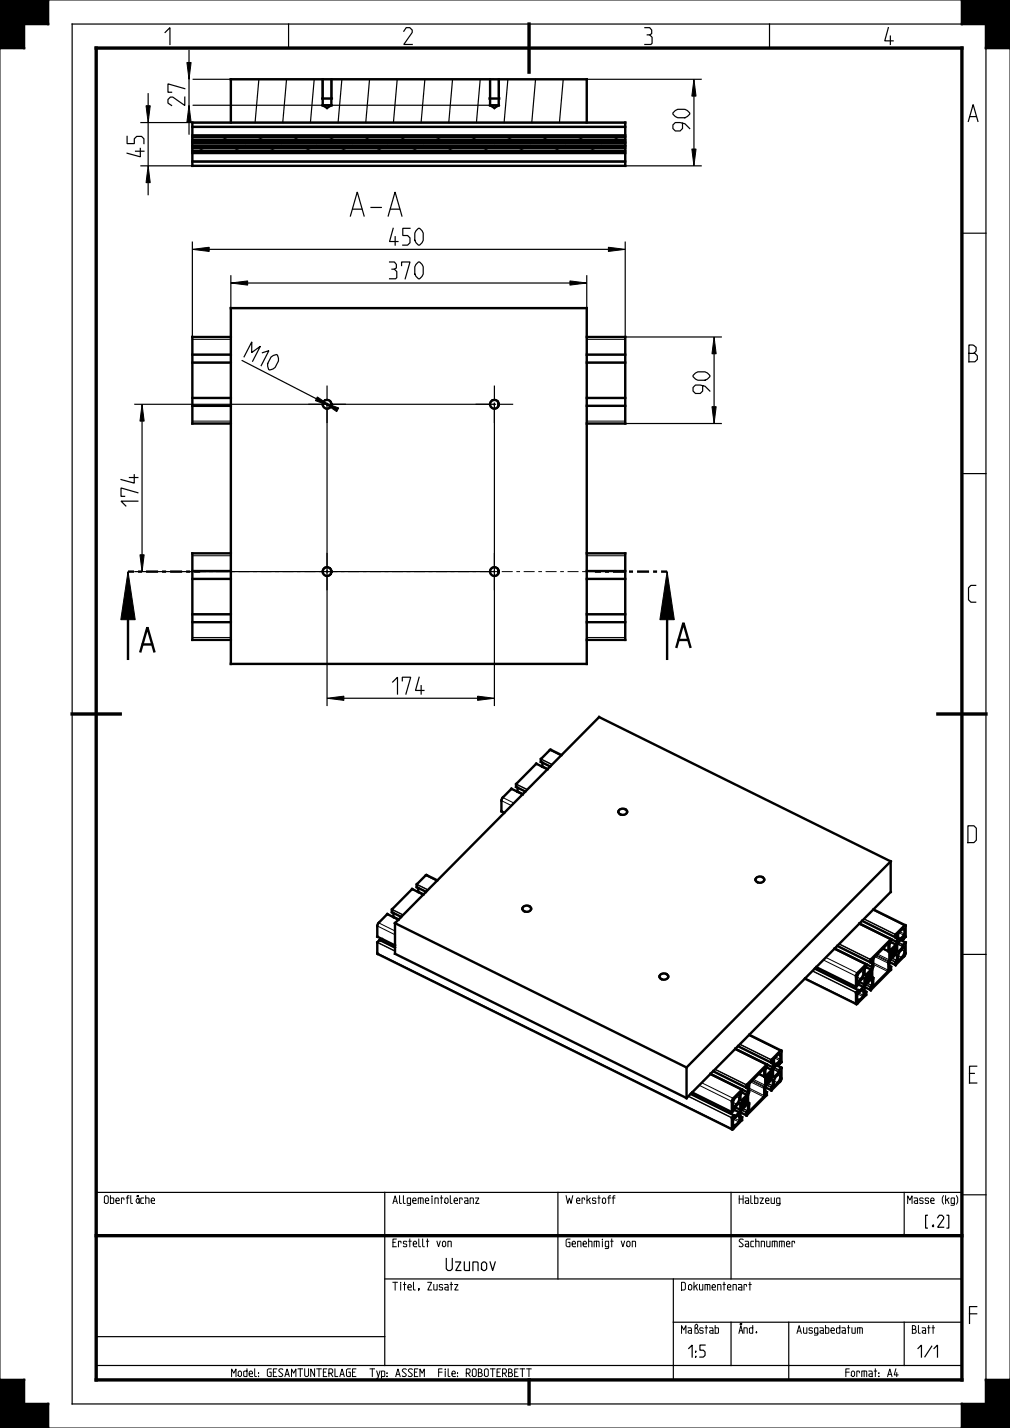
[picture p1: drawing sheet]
<svg xmlns="http://www.w3.org/2000/svg" width="210mm" height="297mm" viewBox="0 0 210 297" stroke-linecap="round" stroke-linejoin="round" font-family="sans-serif">
<path d="M0 0h10v5h-5v5h-5zM200 0h10v10h-5v-5h-5zM67.1 83.6l3.3 1.2-.4 .8zM66 82.6l2.9 1.9-3.3-1.2zM26.6 118.9l1.5 10h-3zM138.7 118.9l1.5 10h-3zM0 287h5v5h5v5h-10zM205 287h5v10h-10v-5h5z" fill="#000"/>
<g fill="none" stroke="#000" stroke-width=".21">
<path d="M0 0h10v5h-5v5h-5zM0 10v277M10 0h190M200 0h10v10h-5v-5h-5zM210 10v277M40 34.4h90M40 33.7h90M40 33.5h90M40 30.7h90M40 30.6h90M40 29.4h90M40 29.3h90"/>
<path d="M40 26.5h90M40 26.3h90M40 25.6h90M40 75.5h8M40 73.7h8M40 70.6h8M122 75.5h8M122 73.7h8M122 70.6h8M40 87.6h8M40 84.5h8M40 82.7h8"/>
<path d="M66 82.6l2.9 1.9-3.3-1.2zM67.1 83.6l3.3 1.2-.4 .8zM122 87.6h8M122 84.5h8M122 82.7h8M26.6 118.9l1.5 10h-3zM40 118.7h8M40 115.6h8M41.6 118.9h1.2M43.5 118.9h.8M45 118.9h2.3M48.1 118.9h.7"/>
<path d="M49.6 118.9h2.3M52.6 118.9h.8M54.2 118.9h2.2M57.2 118.9h.8M58.7 118.9h2.3M61.8 118.9h.7M63.3 118.9h2.3M66.3 118.9h.8M67.8 118.9h2.3M70.9 118.9h.7M72.4 118.9h2.3M75.4 118.9h.8"/>
<path d="M77 118.9h2.2M80 118.9h.8M81.5 118.9h2.3M84.6 118.9h.7M86.1 118.9h2.3M89.1 118.9h.8M90.6 118.9h2.3M93.7 118.9h.7M95.2 118.9h2.3M98.2 118.9h.8M99.8 118.9h2.2M102.8 118.9h.8"/>
<path d="M104.3 118.9h2.3M107.4 118.9h.7M108.9 118.9h2.3M111.9 118.9h.8M113.4 118.9h2.3M116.5 118.9h.7M118 118.9h2.3M121 118.9h.8M122 118.7h8M122 115.6h8M122.6 118.9h1.1M138.7 118.9l1.5 10h-3z"/>
<path d="M40 132.6h8M40 129.5h8M40 127.7h8M40 120.5h8M122 132.6h8M122 129.5h8M122 127.7h8M122 120.5h8M111.5 158.9l2.3 1.1M112.5 158.4l1.9 1M112.5 157.9l2.3 1.1M112.5 157.8l2.3 1.2"/>
<path d="M114.3 156l2.3 1.2M104.3 168.7l.6 .3M104.3 166.5l2 1.1M104.5 165.9l2.4 1.1M106.3 164.1l2.4 1.1M107.3 163.6l2 1M107.3 163.1l2.3 1.2M107.3 163l2.4 1.2M78.4 198.2l73.8 36.5M78.4 196l3.7 1.9M78.4 194.8l3.7 1.8M78.4 192.6l3.7 1.8"/>
<path d="M78.5 196l3.6 1.8M78.7 191.9l3.4 1.7M78.9 195.5l3.2 1.6M80.5 190.1l2.3 1.2M81.5 189.7l1.9 1M81.5 189.2l2.3 1.1M81.5 189.1l2.4 1.2M85.7 184.9l2.3 1.2M86.7 184.5l1.9 1M86.7 184l2.3 1.1M86.7 183.9l2.3 1.1M88.5 182.1l2.3 1.1"/>
<path d="M171.2 199.7l6.8 3.3M171.7 199.1l6.6 3.3M173.5 197.3l6.6 3.3M174.1 196.7l6.9 3.4M174.4 196.4l6.6 3.2M174.5 196.3l6.6 3.2M178.7 192.1l6.5 3.3M179.3 191.5l6.9 3.4M179.6 191.2l6.6 3.2M179.7 191.1l6.5 3.2M181.3 199.9h.1M181.5 189.3l6.5 3.2"/>
<path d="M181.9 199l2.8 1.3M182.1 198.8l2.7 1.3M182.3 198.6l2.6 1.3M182.5 198.4l2.4 1.3M183.5 197.3l1.4 .7M183.6 197.2l1.1 .5M184.6 196.2l.1 .1M185.1 199.7l1.1 .5M185.2 199h.1M185.2 199.5l1 .5M185.2 198.9l.2 .1M185.3 198l.6 .3"/>
<path d="M185.3 197.9l.7 .4M185.3 197.9l.8 .4M185.3 198.6l.2 .1M185.3 198.7h.2M185.5 199.3l1 .5M185.5 199.3l1 .4M185.6 197.7l.6 .3M185.6 197.6l.5 .3M185.9 197.3l.2 .1M186 197.3h.1M186.1 197l.1 .1M186.5 194.7h.1"/>
<path d="M186.6 196.4l1.2 .5M186.6 196.3l1.2 .6M186.7 199.7l.1 .1M186.7 194.9l.6 .3M186.7 196.1l1.1 .5M186.8 198.8l.7 .3M186.8 196l1 .5M186.9 194l1.1 .5M187.1 193.8l1 .5M187.2 195.5l1.1 .5M187.4 197.5l.7 .3M187.6 195.2l.2 .1"/>
<path d="M187.6 193.2l.5 .3M187.8 195h.1M188 197h.1M152.9 218.2l6.5 3.2M153.5 217.6l6.9 3.4M153.8 217.2l6.6 3.3M153.9 217.2l6.5 3.2M155.7 215.3l6.5 3.3M161.3 219.8l1 .5M161.8 219.3l.5 .2M167.4 203.5l10.6 5.2M168.9 202l9.1 4.5"/>
<path d="M169 201.9l9 4.5M169.4 201.5l9 4.5M169.7 201.1l8.3 4.1M178.2 207.7l.6 .2M178.2 204.2l.1 .1M178.2 203.2l.8 .4M178.3 206.7l1.1 .6M178.5 206.2v.1M178.5 206.5l1 .5M178.9 202l.6 .3M179.1 206l.4 .2M179.5 201.5h.1"/>
<path d="M179.8 206.2l.2 .1M179.8 206.5h.1M179.8 205.3l1.2 .6M180 204.9l1 .5M180.1 204.2l.1 .1M180.1 204.8l1 .5M180.1 204.1l.1 .1M180.1 203.2l.6 .3M180.1 203.1l.8 .4M180.1 203.8l.3 .1M180.2 203.9l.1 .1M180.3 204.5l1 .5"/>
<path d="M180.4 204.5l.9 .5M180.4 202.9l.7 .3M180.5 202.8l.4 .3M180.8 202.5l.1 .1M180.8 203.5l-.7-.3 .8 .3M180.8 202.5l.2 .1M180.9 202.2l.2 .1M181.4 203.3l.1 .1M181.6 204.9l.1 .1M181.6 200.6l3 1.5M181.6 200.2l3.1 1.6M184.9 201l.3 .1"/>
<path d="M184.9 201.3h.1M185 200.1l1.2 .6M143.1 228l9.1 4.5M143.6 227.5l9 4.5M143.9 227.2l8.3 4.1M145.4 225.7l6.8 3.4M145.9 225.2l6.6 3.2M147.7 223.4l6.5 3.2M148.3 222.8l6.9 3.4M148.6 222.4l6.6 3.3M148.7 222.4l6.6 3.2M152.4 233.7l.6 .3"/>
<path d="M152.4 230.3h.1M152.4 229.3l.8 .4M152.5 232.8l1.1 .5M152.7 232.3h.1M152.7 232.6l1 .5M153.1 228.1l.6 .3M153.3 232.1l.4 .2M153.6 227.5l.1 .1M154 232.3l.2 .1M154 232.6h.1M154 231.4l1.2 .6M154.2 230.9l1 .5"/>
<path d="M154.2 230.3h.2M154.3 230.8l1 .5M154.3 230.2l.1 .1M154.3 229.2l.7 .4M154.3 229.2l.8 .4M154.3 229.1l.8 .4M154.3 229.9l.3 .1M154.4 229.9l.1 .1M154.5 230.6l1 .5M154.5 230.5l1 .5M154.6 229l.7 .3M154.6 228.9l.5 .3"/>
<path d="M155 228.6l.1 .1M155 228.6h.1M155.1 228.3l.2 .1M155.5 226h.1M155.6 229.4l.1 .1M155.8 231l.1 .1M155.8 226.6l3 1.5M155.8 226.3l3.1 1.6M156.1 225l2.8 1.4M156.3 224.8l2.7 1.3M156.4 224.7l2.6 1.3M156.6 224.5l2.5 1.2"/>
<path d="M157.7 223.4l1.4 .7M157.8 223.3l1.1 .5M158.8 222.3l.1 .1M159.1 227l.3 .2M159.1 227.4h.1M159.1 226.1l1.3 .7M159.3 225.7l1.1 .5M159.4 225l.1 .1M159.4 225.6l1 .5M159.4 225l.2 .1M159.5 223.9l.8 .4M159.5 224.6l.2 .2"/>
<path d="M159.5 224.7l.2 .1M159.6 225.4l1.1 .5M159.7 225.3l1 .5M159.8 223.7l.6 .4M159.8 223.7l.5 .2M160.1 223.4l.2 .1M160.1 224.3l-.6-.3 .8 .4M160.2 223.3l.1 .1M160.3 223.1l.1 .1M160.7 220.8h.1M160.8 222.4l1.1 .6M160.8 222.4l1.2 .5"/>
<path d="M160.9 225.8l.1 .1M160.9 221l.6 .2M160.9 222.1l1.1 .6M160.9 224.8l.8 .4M161 222l1 .5M161 220l1.1 .6M161.4 221.6l1.1 .5M161.6 223.6l.7 .3M161.8 221.3l.2 .1M161.9 221.1h.1M162.2 223.1h.1M0 287h5v5h5v5h-10z"/>
<path d="M10 297h190M205 287h5v10h-10v-5h5z"/>
</g>
<g fill="none" stroke="#000" stroke-width=".5">
<path d="M0 0h10v5h-5v5h-5zM67.1 16.5v5.4M68.9 16.5v5.4M101.9 16.5v5.4M103.7 16.5v5.4M200 0h10v10h-5v-5h-5zM40 25.5h90v9h-90zM40 33.6h90M40 31.8h90M40 31.4h90M40 30.8h90M40 30.4h90"/>
<path d="M40 30.3h90M40 29.7h90M40 29.6h90M40 29.1h90M40 28.6h90M40 28.2h90M40 26.4h90M48 25.5v-9h74v9M67 20.5h2M67.1 21.9l.9 .5 .9-.5M67.1 21.9h1.8M101.8 20.5h2"/>
<path d="M101.9 21.9l.9 .5 .9-.5M101.9 21.9h1.8M40 75.4h8M40 73.8h8M48 70.1h-8v18h8M48 64.1h74v74h-74zM122 70.1h8v18h-8M122 75.4h8M122 73.8h8M40 84.4h8M40 82.8h8M122 84.4h8"/>
<path d="M122 82.8h8M26.6 118.9h1.3M28.7 118.9h.8M30.4 118.9h2.5M33.7 118.9h.8M35.4 118.9h2.5M38.7 118.9h.8M40 118.8h8M40.4 118.9h1.2M48 115.1h-8v18h8M122 115.1h8v18h-8M122 118.8h8"/>
<path d="M123.7 118.9h1.3M125.8 118.9h.8M127.5 118.9h2.5M130.8 118.9h.8M132.5 118.9h2.5M135.8 118.9h.8M137.5 118.9h1.2M26.6 128.9v8.1M29.2 135.5l1.4-5 1.5 5M29.7 134h1.9M40 129.4h8M40 127.8h8"/>
<path d="M40 120.4h8M122 129.4h8M122 127.8h8M122 120.4h8M138.7 128.9v8.1M140.7 134.5l1.4-5 1.4 5M141.1 133.1h2M111.5 158.9h.1M111.5 158.9l-4.2 4.2v.6l1.9 .9M111.5 158.8l2.3 1.2M112.8 159.4v.1M112.8 158.6v.8"/>
<path d="M112.8 159.4l1.1 .6M116.8 157l-2.4-1.1-1.9 1.9v.7l1.9 .9M104.3 168.7h.1M104.3 168.7l.6 .3M106.3 164.1h.1M106.3 164.1l-2 2.1v2.5M106.4 164.1l2.3 1.1-1.1-.6M107.6 164.6v.1M107.6 163.8v.8M128.8 168.5l.5-.3 .6 .1 .4 .2 .1 .5-.5 .4h-.8l-.5-.4zM185.2 179.2l-60.6-30.1-42.5 42.9M185.2 179.2l-42.5 42.8"/>
<path d="M185.2 179.2v6.3l-42.5 42.9M79.5 195.3l-.3 .3M81.5 189.7h.1M81.5 189.7l1.9 1M81.8 189.9v.8M81.8 190.7h.1M82.1 197.1l-3.2-1.6-.5 .5 .1 2.3 73.7 36.6M82.1 192v6.4l60.6 30M82.1 192l60.6 30M82.9 191.2l-2.4-1.1-1.8 1.9-.2 .5-.1 2.3 3.7 1.8M87 184.7v.8M87 185.5h.1"/>
<path d="M88 186l-2.3-1.1-4.2 4.2v.6M90.9 183.1l-2.3-1.1-1.9 1.9v.6l1.9 1M108.8 188.6l.5-.2h.6l.4 .3 .1 .4-.5 .5h-.8l-.5-.5zM157.3 182.6l.5-.3 .6 .1 .4 .3 .1 .4-.5 .4h-.8l-.5-.4zM173.5 197.3l7.8 3.9M174.1 196.7l6.9 3.5M178.7 192.1l7.8 3.8M179.2 191.5l7 3.5M181.3 199.9l-.3 .3M181.3 199.9h.1M181.3 199.9v1.3M181.6 189.1l6.6 3.3"/>
<path d="M183.6 197.3l1.2 .6M184.8 197.9l-.1-1.7-3.1 3.1v1.7l-.2 .6v1.7l.1 .1M184.8 197.9h.1M184.9 197.9h.1M184.9 197.9v1.8l-.2 .6-.1 1.7-3 3-.1-1.6M184.9 197.5l.3 .1M185.2 199h.1M185.2 198.1h.1M185.2 198.1h.1v.6M185.2 195.9l1.1 .6M185.2 195.3l-4.1 4.3-.1 .6M185.3 195.4h.1"/>
<path d="M185.3 195.4l-.1 .5-.3 .4v1.2l.3 .1M185.3 198.7h.1M185.3 198.7l-.1 .3M185.6 197.7l.5 .2M186.1 197.4v.5M186.1 197.9h.1M186.1 197.3h.1M186.2 197h-.1l-.9 1.1M186.2 198l-.8 1h-.2M186.2 197.9h.1M186.2 197h.1M186.2 197.1l-.1 .2"/>
<path d="M186.2 198h.1M186.2 197.1h.1M186.3 196.5l-1.1 1.1M186.5 194.7l-.3 .3M186.5 194.7h.1M186.5 194.7v1.2M186.5 195.9l-.2 .6M186.5 197.8l.3 .1M187.3 195.5l1 .5M187.5 193.3l.3-.2 .2 .1 .1 1.1-.8 .9-.4 .2-.2-.2v-1zM187.6 195.2l.2 .1M187.8 195.3v-.3a2.53 2.53 0 0 0-1.3 2.9h.3"/>
<path d="M188 197h.1v.8l-.2 .7-.3 .6-.8 .7 .1-1.5zM188.2 192.4l.1 2.4-.5 .5M188.2 192.4l-2 1.9v.7M188.3 196l-.5 .5v.4l-1 1M188.3 196h.1M188.3 196l-.1 2.6-2 2.1M137.3 202.7l.5-.2h.6l.4 .3 .1 .5-.5 .4h-.8l-.4-.4zM152.9 218.2l7.8 3.8M153.4 217.6l7 3.4M155.8 215.2l6.6 3.3M161.7 219.4l.3-.2 .2 .1v1.1l-.8 .9-.3 .1-.2-.2v-1zM162.4 218.5l.1 2.4-.5 .5"/>
<path d="M162.4 218.5l-2 1.9v.6M167.3 203.5l10.7 5.3M169.4 201.5l9.1 4.4M169.7 201.1l8.3 4.1M178 205.2h.1M178.5 204.8l1 .5M178.5 205.9v.3M178.5 205.9l-.5 .6v2.3M178.5 206.3h.1M178.6 204.2l1.1 .6M179 206.1l.3-.2 .2 .1v1.1l-.8 .9-.3 .1-.2-.2v-1zM179.4 201.5h.1v.8l-.1 .6-.4 .6-.8 .8 .2-1.5z"/>
<path d="M179.5 205.3l-1 1M179.7 204.8v-1.4l-.2-.1-1 1v.5l-.5 .4M179.7 204.8l-.2 .5M179.8 205.3l.2-.5 1.1-1.1 .2 .1v1.2l-.3 .3v.6M179.8 206.2l.3 .1M179.8 202.7l.2 .1M179.8 205.3v1.2M179.8 206.5h.1M179.8 205.3l1.2 .6M180 202.8l-.2-.1v-1.2l.3-.4v-.5l-2 2.1-.1 2.5M180 204.2h.1M180.1 204.2h.1"/>
<path d="M180 203.3l.2 .1M180 203.3h.1M180.1 203.3l.1 .1M180.1 206.3v.6l-2.1 1.9M180.1 206.3l-.3 .2M180.1 201.2l1 .5M180.2 203.4h.1M180.2 203.4v.5M180.2 203.9l-.1 .3M180.2 203.9h.1M180.4 202.9l.6 .2M180.9 203.1h.1"/>
<path d="M180.9 202.6h.1M180.9 202.6v.5M181 203.1l.1 .1M181 205.9h.1M181.1 202.3l-.2-.1-.8 1.1M181.1 203.2l-.9 1h-.1M181.1 202.3l-.2 .3M181.1 202.3h.1M181.1 205.9h-.1M181.1 203.2h.1M181.1 201.7l-1.1 1.1M181.3 201.2l-.2 .5"/>
<path d="M181.4 203.3l.1 .1M181.5 203.4h.1M184.9 200.9l.3 .2M184.9 201.3h.1M185 200.1l1.2 .6M185.2 201.1l-.3 .2M185.3 201.1h.1M185.3 201.1l-.1 .6-4.1 4.2M186.2 200.7h.1M186.2 200.7v-.6l.3-.4v-1.2h-.2l-1.1 1.1-.3 .5v1.2M142.7 222v6.4M143.6 227.5l9.1 4.5"/>
<path d="M143.9 227.2l8.3 4.1M147.7 223.4l7.8 3.8M148.3 222.8l6.9 3.4M152.2 231.3h.1M152.7 230.8l1 .5M152.7 232l-.5 .5v2.4M152.8 230.3l1.1 .5M153.2 232.1l.3-.2 .2 .1v1.2l-.8 .8-.3 .2-.2-.2v-1zM153.6 227.5h.1v.9l-.1 .6-.4 .6-.8 .8 .1-1.5zM153.7 231.3l-1 1v-.3M153.9 230.8v-1.3l-.2-.1-1 1v.4l-.5 .5M153.9 230.8l-.2 .5"/>
<path d="M154 232.2l.3 .2M154 228.7l.2 .1M154 232.6h.1M154 231.4l1.2 .6M154.2 230.3h.1M154.2 229.4h.1M154.2 229.3v.1M154.2 229.4h.2M154.2 229.3h.1M154.3 232.4v.6l-2.1 1.9M154.3 232.4l-.3 .2M154.3 227.2l1 .5"/>
<path d="M154.3 226.6l-2 2.1-.1 2.6M154.3 226.6h.1M154.3 226.6v.6l-.3 .4v1.2h.2M154.4 229.4h.1M154.4 229.5l-.2 .7M154.4 229.5h.1M154.6 228.9l.5 .3M155.1 228.7h.1M155.1 228.7v.5M155.1 229.2h.2M155.2 232h.1M155.2 232v-.6l.3-.4v-1.2h-.2l-1.1 1.1-.2 .5v1.2"/>
<path d="M155.3 229.3l-.9 1h-.2M155.3 229.2h.1M155.3 228.4l-.2 .3M155.3 229.3h.1M155.3 228.4h.1M155.3 228.3h-.2l-.9 1M155.3 229.2v.1M155.3 228.3h.1M155.3 227.7l-1.1 1.1M155.5 226l-.3 .2M155.5 226h.1M155.5 226v1.2"/>
<path d="M155.5 227.2l-.2 .5M155.6 229.4l.1 .1M155.7 229.5h.1M157.8 223.4l1.2 .5M159 223.9h.1M159 223.9l-.1-1.6-3.1 3v1.7l-.2 .7v1.6l.1 .2M159 223.9v.1M159 224h.1M159.1 224v1.7l-.2 .7-.1 1.7-3 3-.1-1.6M159.1 227l.3 .2M159.1 223.5l.3 .1M159.1 226.2l1.3 .6"/>
<path d="M159.4 225.1h.1M159.4 224.2h.1M159.4 224.1v.1M159.4 225v.1M159.4 224.1l.1 .1M159.4 221.4l-4.2 4.2v.6M159.4 224.1h.1M159.4 225h.1M159.4 221.4h.1M159.4 227.2v.6l-4.2 4.2M159.4 222l1.1 .5M159.4 221.4v.6l-.3 .4v1.2h.3"/>
<path d="M159.5 224.2h.1M159.5 224.8l-.1 .2M159.5 224.2v.5M159.5 224.7h.1M159.5 224.8h.1M159.8 223.7l.5 .3M160.3 224h.1M160.3 223.5h.1M160.3 223.5v.5M160.4 226.8h.1M160.4 226.8v-.6l.3-.4v-1.2h-.2l-1.1 1.1-.3 .5v1.2l.3-.2M160.4 223.1l-.9 .7-.1 .3"/>
<path d="M160.4 224.1l-.9 1h-.1M160.4 223.2l-.1 .2M160.4 223.1h.1M160.4 224.1h.1M160.4 223.2h.1M160.4 224h.1M160.4 223.1v.1M160.5 222.5l-1.1 1.1M160.7 220.8l-.3 .2M160.7 220.8h.1M160.7 220.8v1.2M160.7 222l-.2 .5"/>
<path d="M160.7 223.9l.3 .1M161.4 221.6l1.1 .5M161.8 221.3l.2 .1M162 221.1h-.1a2.53 2.53 0 0 0-1.2 2.8l.3 .1M162 221.1h.1M162 221.1v.3M162.1 223.1h.2v.8l-.2 .6-.4 .6-.8 .8 .2-1.5zM162.5 222.1l-.5 .5-.1 .4-.9 1M162.5 222.1h.1M162.5 222.1l-.1 2.5-2 2.2M0 287h5v5h5v5h-10zM205 287h5v10h-10v-5h5z"/>
<circle cx="68" cy="84.1" r=".9"/>
<circle cx="102.8" cy="84.1" r=".9"/>
<circle cx="68" cy="118.9" r=".9"/>
<circle cx="102.8" cy="118.9" r=".9"/>
</g>
<g fill="none" stroke="#000" stroke-width=".25">
<path d="M48.1 16.5l-.1 .8M53.8 16.5l-.8 9M59.6 16.5l-.8 9M60 5v5M65.3 16.5l-.8 9M67 16.5v4M69 16.5v4M71.1 16.5l-.8 9M76.8 16.5l-.8 9M82.6 16.5l-.8 9M88.3 16.5l-.7 9M94.1 16.5l-.8 9"/>
<path d="M99.8 16.5l-.7 9M101.8 16.5v4M103.8 16.5v4M105.6 16.5l-.8 9M111.4 16.5l-.8 9M117.1 16.5l-.8 9M160 5v5M200 5h-185v287h185M205 10v277M42.4 30.8l-1.3 .6M43.6 30.3l-.3 .1M45.1 29.6l-.3 .1"/>
<path d="M47.3 28.6l-1.3 .5M49.8 30.8l-1.3 .6M51 30.3l-.3 .1M52.5 29.6l-.3 .1M54.7 28.6l-1.3 .5M57.2 30.8l-1.3 .6M58.4 30.3l-.3 .1M59.9 29.6l-.3 .1M62.1 28.6l-1.3 .5M64.6 30.8l-1.3 .6M65.8 30.3l-.3 .1M67.3 29.6l-.3 .1"/>
<path d="M69.5 28.6l-1.3 .5M72 30.8l-1.3 .6M73.2 30.3l-.3 .1M74.7 29.6l-.3 .1M76.9 28.6l-1.3 .5M79.4 30.8l-1.3 .6M80.6 30.3l-.3 .1M82.1 29.6l-.3 .1M84.3 28.6l-1.3 .5M86.8 30.8l-1.3 .6M88 30.3l-.3 .1M89.5 29.6l-.3 .1"/>
<path d="M91.7 28.6l-1.3 .5M94.2 30.8l-1.3 .6M95.4 30.3l-.3 .1M96.9 29.6l-.3 .1M99.1 28.6l-1.3 .5M101.6 30.8l-1.3 .6M102.8 30.3l-.3 .1M104.3 29.6l-.3 .1M106.5 28.6l-1.3 .5M109 30.8l-1.3 .6M110.2 30.3l-.3 .1M111.7 29.6l-.3 .1"/>
<path d="M113.9 28.6l-1.3 .5M116.4 30.8l-1.3 .6M117.6 30.3l-.3 .1M119.1 29.6l-.3 .1M121.3 28.6l-1.3 .5M123.8 30.8l-1.3 .6M125 30.3l-.3 .1M126.5 29.6l-.3 .1M128.7 28.6l-1.3 .5M130 31.4h-.1M200 48.5h5M50.4 75l15.4 7.9"/>
<path d="M64.1 84.1h2.8M67 84.3a1 1 0 0 1 .9-1.2 1 1 0 0 1 1.1 1.1 1 1 0 0 1-1.3 .9M67.6 84.1h.8M68 80.2v2.8M68 83.7v.7M68 85.2v2.8M69.1 84.1h2.8M98.9 84.1h2.8M101.8 84.3a1 1 0 0 1 .9-1.2 1 1 0 0 1 1.1 1.1 1 1 0 0 1-1.3 .9M102.4 84.1h.8M102.8 80.2v2.8M102.8 83.7v.7"/>
<path d="M102.8 85.2v2.8M103.9 84.1h2.8M200 98.5h5M67 119.1a1 1 0 0 1 .9-1.2 1 1 0 0 1 1.1 1.1 1 1 0 0 1-1.3 .9M68 115v2.8M68 118.5v.7M68 120v2.8M101.8 119.1a1 1 0 0 1 .9-1.2 1 1 0 0 1 1.1 1.1 1 1 0 0 1-1.3 .9M102.8 115v2.8M102.8 118.5v.7M102.8 120v2.8M128.7 168.4l.4-.2h.8l.5 .3 .1 .5-.5 .4-.9 .1-.6-.5z"/>
<path d="M108.7 188.6l.5-.3h.7l.5 .3 .1 .5-.6 .5h-.8l-.5-.4-.1-.4zM157.2 182.5l.6-.2h.6l.4 .3 .2 .5-.6 .5h-.8l-.5-.4-.1-.4zM200 198.5h5M137.2 202.7l.6-.3 .6 .1 .5 .3 .1 .5-.5 .4-.9 .1-.5-.6zM20 257h180M20 248h180v39h-180zM80 248v36M116 248v18M152 248v18M188 248v9M200 248.5h5M20 278h60"/>
<path d="M80 266h120M140 275h60M140 266v21M152 275v9M164 275v12M188 275v9M20 284h180"/>
</g>
<path d="M20 10h180v277h-180zM110 5v10M15 148.5h10M195 148.5h10M20 257h180M110 287v5" fill="none" stroke="#000" stroke-width=".7"/>
<!-- layer: 04_ZCHNBEMASSUNG -->
<g fill="#000">
<path d="M38.9 13h.8l-.4 3.5zM144.3 16.5l.4 3.5h-.9zM30.4 22h.8l-.4 3.5zM30.8 34.5l.4 3.5h-.8zM39.3 21.9l.4 3.5h-.8zM143.8 31h.9l-.4 3.5zM40 51.9l3.5-.5v.9zM48 58.9l3.5-.5v.9zM118.5 58.4l3.5 .5-3.5 .4zM126.5 51.4l3.5 .5-3.5 .4zM148.5 70.1l.4 3.5h-.9zM29.5 84.1l.5 3.5h-.9z"/>
<path d="M148 84.6h.9l-.4 3.5zM29.1 115.4h.9l-.5 3.5zM68 145.2l3.5-.4v.9zM99.3 144.8l3.5 .4-3.5 .5z"/>
</g>
<g fill="none" stroke="#000" stroke-width=".21">
<path d="M38.9 13h.8l-.4 3.5zM144.3 16.5l.4 3.5h-.9zM30.4 22h.8l-.4 3.5zM30.8 34.5l.4 3.5h-.8zM39.3 21.9l.4 3.5h-.8zM143.8 31h.9l-.4 3.5zM40 51.9l3.5-.5v.9zM48 58.9l3.5-.5v.9zM118.5 58.4l3.5 .5-3.5 .4zM126.5 51.4l3.5 .5-3.5 .4zM148.5 70.1l.4 3.5h-.9zM29.5 84.1l.5 3.5h-.9z"/>
<path d="M148 84.6h.9l-.4 3.5zM29.1 115.4h.9l-.5 3.5zM68 145.2l3.5-.4v.9zM99.3 144.8l3.5 .4-3.5 .5z"/>
</g>
<g fill="none" stroke="#000" stroke-width=".25">
<path d="M30.8 19.5v2.5M39.3 10.5v2.5M40.2 16.5h62.5M122.1 16.5h23.7M144.3 20v11M29.3 34.5h10.6M29.3 25.5h10.6M30.8 25.5v9M30.8 38v2.5M39.3 25.4v2.5M40.2 21.9h61.6M130.1 34.5h15.7"/>
<path d="M40 50.4v20M43.5 51.9h83M48 57.4v6.6M51.5 58.9h67M122 57.4v6.6M130 50.4v20M130.1 70.1h19.9M148.5 73.6v11M28 84.1h74.7M29.5 87.6v27.8M68 84.1v62.6M102.8 84.1v62.6"/>
<path d="M130.1 88.1h19.9M28 118.9h74.7M71.5 145.2h27.8"/>
</g>
<text font-size="6.5" x="73.3" y="44.9">A-A</text>
<g font-size="4.6">
<text x="33.6" y="9.3">1</text>
<text x="83.6" y="9.3">2</text>
<text x="133.6" y="9.3">3</text>
<text x="183.6" y="9.3">4</text>
<text x="38.4" y="21.9" transform="rotate(-90 38.4 21.9)">27</text>
<text x="143.4" y="27.2" transform="rotate(-90 143.4 27.2)">90</text>
<text x="201.1" y="25.3">A</text>
<text x="29.9" y="32.6" transform="rotate(-90 29.9 32.6)">45</text>
<text x="81" y="51">450</text>
<text x="81" y="58">370</text>
<text x="201.1" y="75.3">B</text>
<text x="147.6" y="81.8" transform="rotate(-90 147.6 81.8)">90</text>
<text x="28.7" y="105.2" transform="rotate(-90 28.7 105.2)">174</text>
<text x="201.1" y="125.3">C</text>
<text x="81.6" y="144.4">174</text>
<text x="201.1" y="175.3">D</text>
<text x="201.1" y="225.3">E</text>
<text x="201.1" y="275.3">F</text>
</g>
<text font-size="4.5" x="50.8" y="74.2" transform="rotate(27 50.8 74.2)">M10</text>
<g font-size="3.3">
<text x="191.3" y="255.3">[.2]</text>
<text x="92.1" y="264.3">Uzunov</text>
<text x="142.1" y="282.3">1:5</text>
<text x="190.4" y="282.3">1/1</text>
</g>
<g font-size="2.1">
<text x="21.4" y="250.3">Oberfläche</text>
<text x="81.4" y="250.3">Allgemeintoleranz</text>
<text x="117.4" y="250.3">Werkstoff</text>
<text x="153.4" y="250.3">Halbzeug</text>
<text x="187.8" y="250.3">Masse (kg)</text>
<text x="81.4" y="259.3">Erstellt von</text>
<text x="117.4" y="259.3">Genehmigt von</text>
<text x="153.4" y="259.3">Sachnummer</text>
<text x="81.4" y="268.3">Titel, Zusatz</text>
<text x="141.4" y="268.3">Dokumentenart</text>
<text x="141.4" y="277.3">Maßstab</text>
<text x="153.4" y="277.3">Änd.</text>
<text x="165.4" y="277.3">Ausgabedatum</text>
<text x="189.4" y="277.3">Blatt</text>
<text x="47.3" y="286.3">Model: GESAMTUNTERLAGE</text>
<text x="76.5" y="286.3">Typ: ASSEM</text>
<text x="90.3" y="286.3">File: ROBOTERBETT</text>
<text x="175.1" y="286.3">Format: A4</text>
</g>
</svg>
